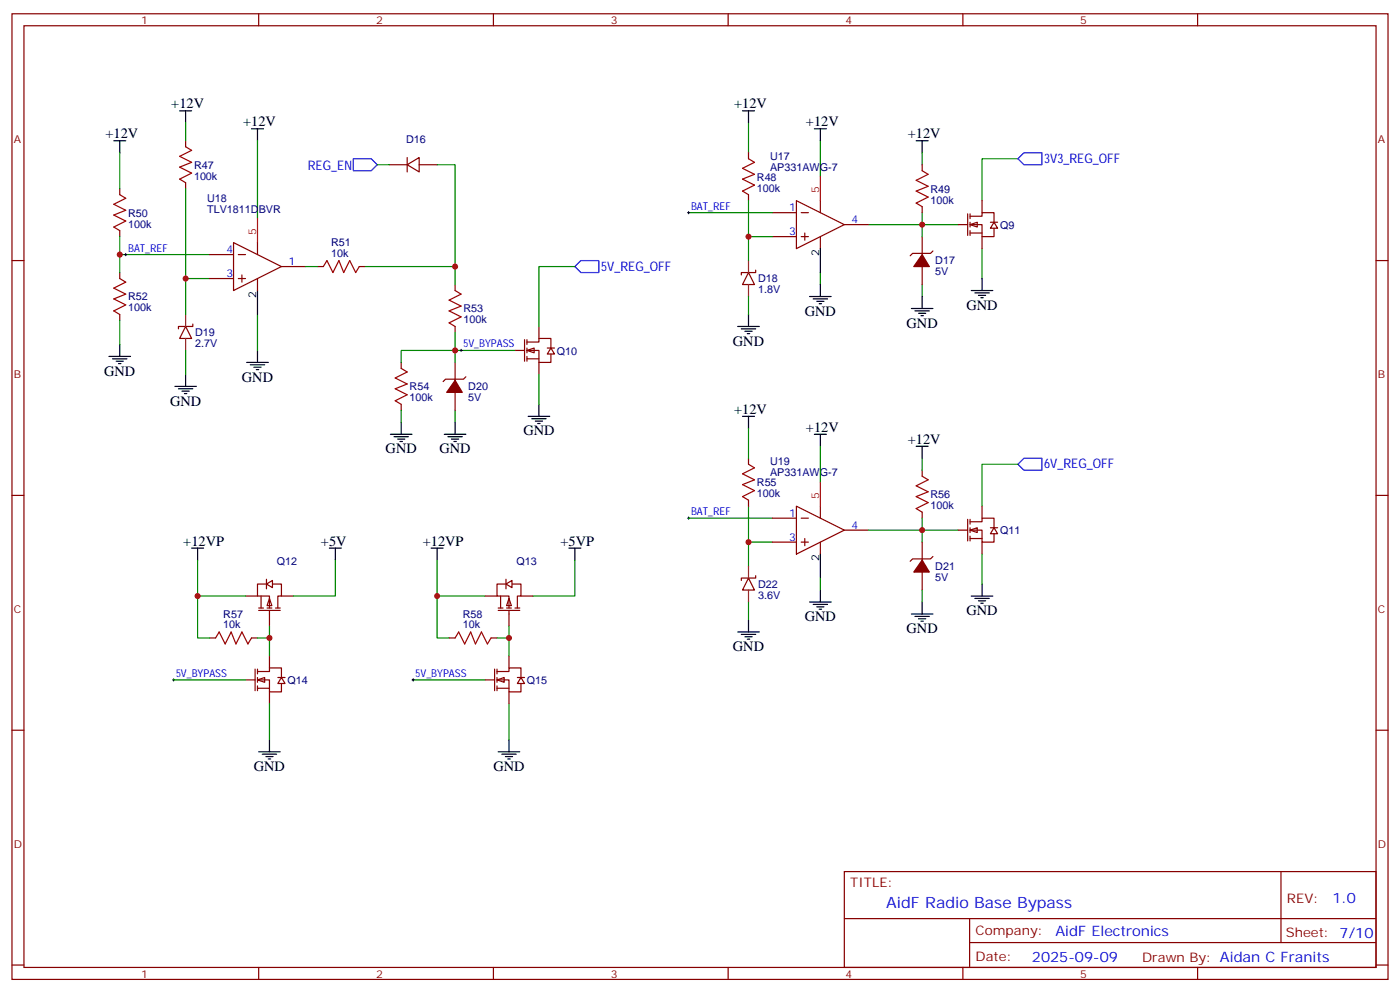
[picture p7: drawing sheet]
<svg xmlns="http://www.w3.org/2000/svg" width="412mm" height="292mm" viewBox="0 0 412 292" stroke-linecap="round" stroke-linejoin="round" font-family="sans-serif">
<g fill="none" stroke="#870000" stroke-width=".35">
<path d="M3.5 4.1h405.4v284.3h-405.4zM7.1 7.6h398.2v277.3h-398.2zM76.2 4.1v3.5M145.3 4.1v3.5M214.5 4.1v3.5M283.6 4.1v3.5M352.8 4.1v3.5M35.3 55.6v1.7M54.7 41.5v1.7M54.7 53.8v1.8M3.5 76.7h3.6M35.3 67.9v1.8"/>
<path d="M405.3 76.7h3.6M35.3 80.3v1.7M35.3 92.6v1.8M54.7 96.1l1.7 3.6h-3.5zM56.8 95.4v.7h-4.2v.7M134.1 106.7v5.3M134.1 115.5v5.3M137.2 110.9l-.7 .8h-5.3l-.7 .7M3.5 145.9h3.6M405.3 145.9h3.6M3.5 215h3.6M405.3 215h3.6"/>
<path d="M248.7 256.6h156.6v28.3h-156.6zM377.3 256.7v20.8M248.7 270.5h156.5M285.6 277.5h119.6M285.6 270.5v14.1M3.5 284.2h3.6M76.2 284.9v3.5M145.3 284.9v3.5M214.5 284.9v3.5M283.6 284.9v3.5M352.8 284.9v3.5M405.3 284.2h3.6"/>
</g>
<path d="M54.7 92.6v3.5M54.7 99.7v3.5" fill="none" stroke="#8c2424" stroke-width=".35"/>
<path d="M54.7 36.2v5.3M35.3 45v10.6M54.7 55.6v26.4M75.8 41.5v22.9M35.3 69.7v5.3M61.7 75h-26.4v5.3M35.3 94.4v7M61.7 82h-7v10.6M75.8 92.6v10.6M54.7 103.2v7M134.1 120.8v3.6" fill="none" stroke="#008700" stroke-width=".35"/>
<g fill="none" stroke="#000" stroke-width=".35">
<path d="M52.9 32.6h3.5M54.7 32.6v3.6M74.1 37.9h3.5M75.8 37.9v3.6M33.5 41.5h3.5M35.3 41.5v3.5M32.1 105h6.4M33.2 105.7h4.2M34.2 106.4h2.1M34.9 107.1h.7M35.3 101.4v3.6M51.5 113.8h6.4"/>
<path d="M52.6 114.5h4.2M53.6 115.2h2.1M54.3 115.9h.7M54.7 110.2v3.6M72.7 106.7h6.3M73.7 107.4h4.3M74.8 108.1h2.1M75.5 108.8h.7M75.8 103.2v3.5M130.9 127.9h6.3M131.9 128.6h4.3M133 129.3h2.1"/>
<path d="M133.7 130h.7M134.1 124.4v3.5"/>
</g>
<path d="M35.3 57.3l1.7 1.1-3.5 1.7 3.5 1.8-3.5 1.4 3.5 1.8-3.5 1.8 1.8 1M54.7 43.2l1.7 1.1-3.5 1.7 3.5 1.8-3.5 1.4 3.5 1.8-3.5 1.7 1.8 1.1M35.3 82l1.7 1.1-3.5 1.7 3.5 1.8-3.5 1.4 3.5 1.8-3.5 1.7 1.8 1.1" fill="none" stroke="#a10000" stroke-width=".35"/>
<path d="M134.1 112l2.1 3.5h-4.6z" fill="#870000" stroke="#870000" stroke-width=".35"/>
<path d="M155.2 103.2l2.1-.7v1.4z" fill="#fff" stroke="#870000" stroke-width=".35"/>
<g fill="none" stroke="#870000" stroke-width=".35">
<path d="M61.7 75h7.1M68.8 71.4l14.1 7.1-14.1 7zM70.2 75h2.1M75.8 71.4v3.6M82.9 78.5h7.1M61.7 82h7.1M70.2 82h2.1M71.3 81v2.1M75.8 82v3.5M134.1 83.8v1.7M134.1 96.1v1.8M158.7 96.1v3.6"/>
<path d="M118.2 106.7v1.8M118.2 119.1v1.7M151.7 103.2h2.8M154.5 100v6.4M155.2 100.7h3.5v-1h3.6v2.8M155.2 103.2h3.5v3.5h3.6v-2.5M155.2 105.7h3.5M155.2 100v1.4M155.2 102.5v1.4M155.2 105v1.4M158.7 106.7v3.5M161.2 102.5h2.1"/>
<path d="M162.3 102.5l1 1.7h-2.1z"/>
</g>
<path d="M75.8 85.5v7.1M158.7 119.1v3.5M115 127.9h6.4M116.1 128.6h4.2M117.1 129.3h2.1M117.8 130h.7M118.2 124.4v3.5M155.6 122.6h6.3M156.6 123.3h4.3M157.7 124h2.1M158.4 124.7h.7" fill="none" stroke="#000" stroke-width=".35"/>
<path d="M134.1 85.5l1.7 1.1-3.5 1.8 3.5 1.7-3.5 1.4 3.5 1.8-3.5 1.8 1.8 1M118.2 108.5l1.7 1-3.5 1.8 3.5 1.8-3.5 1.4 3.5 1.7-3.5 1.8 1.8 1.1" fill="none" stroke="#a10000" stroke-width=".35"/>
<path d="M169.3 78.5h-10.6v17.6M134.1 97.9v8.8M151.7 103.2h-33.5v3.5M158.7 110.2v8.9M118.2 120.8v3.6" fill="none" stroke="#008700" stroke-width=".35"/>
<path d="M75.8 64.4v7" fill="none" stroke="#f00" stroke-width=".35"/>
<path d="M169.3 78.5l1.8-1.8h5.3v3.6h-5.3z" fill="none" stroke="#00f" stroke-width=".35"/>
<path d="M75.8 200.2l2.2-.7v1.4z" fill="#fff" stroke="#870000" stroke-width=".35"/>
<g fill="none" stroke="#870000" stroke-width=".35">
<path d="M72.3 175.5h3.5M76.2 179.7h6.3M76.2 179h1.4M76.9 175.5v3.5M78.3 172h-2.5v3.5h3.6v3.5M78.7 179h1.4M79.4 176.2l.7 2.1h-1.4zM79.4 179.7v4.6M80.1 172h2.8v3.5h-1.1v3.5M81.1 179h1.4M82.9 175.5h3.5M75.1 197v6.4"/>
<path d="M75.8 197.7h3.6v-1h3.5v2.8M75.8 197v1.4M75.8 199.5v1.4M79.4 193.1v3.6M81.8 199.5h2.2M82.9 199.5l1.1 1.8h-2.2zM72.3 200.2h2.8M75.8 200.2h3.6v3.5h3.5v-2.4M75.8 202.7h3.6M75.8 202v1.4M79.4 203.7v3.6"/>
</g>
<path d="M56.4 161.4h3.6M58.2 161.4v3.5M79.4 217.8v3.6M76.2 221.4h6.3M77.3 222.1h4.2M78.3 222.8h2.1M79 223.5h.7" fill="none" stroke="#000" stroke-width=".35"/>
<path d="M79.4 207.3v10.5" fill="none" stroke="#008700" stroke-width=".35"/>
<path d="M78.5 172l1.8-1.1v2.1z" fill="#fff" stroke="#870000" stroke-width=".35"/>
<path d="M271.6 69.7v5.3M271.6 78.5v5.3M274.8 73.9l-.7 .7h-5.3l-.7 .7M78.5 170.6v2.8M61.7 187.9h1.8M74.1 187.9h1.7" fill="none" stroke="#870000" stroke-width=".35"/>
<g fill="none" stroke="#008700" stroke-width=".35">
<path d="M241.7 41.5v10.5M271.6 45v3.5M299.9 46.7h-10.6v12.4M271.6 62.6v3.5h-15.8M282.2 66.1h-10.6v3.6M289.3 73.2v8.8M241.7 80.3v3.5M271.6 83.8v3.5M58.2 164.9v10.6h14.1M58.2 175.5v12.4h3.5M98.8 164.9v10.6h-12.4M75.8 187.9h3.6"/>
<path d="M79.4 184.3v8.8M51.2 200.2h21.1"/>
</g>
<g fill="none" stroke="#000" stroke-width=".35">
<path d="M239.9 37.9h3.5M241.7 37.9v3.6M269.9 41.5h3.5M271.6 41.5v3.5M238.5 87.3h6.3M239.5 88h4.3M240.6 88.7h2.1M241.3 89.4h.7M241.7 83.8v3.5M268.5 90.8h6.3M269.5 91.5h4.3M270.6 92.3h2.1"/>
<path d="M271.3 93h.7M271.6 87.3v3.5M97 161.4h3.5M98.8 161.4v3.5"/>
</g>
<path d="M63.5 187.9l1.1-1.8 1.7 3.5 1.8-3.5 1.4 3.5 1.8-3.5 1.7 3.5 1.1-1.7" fill="none" stroke="#a10000" stroke-width=".35"/>
<path d="M135.5 103.2h.7M135.8 102.8v.7M51.2 199.8v.8M50.8 200.2h.7" fill="none" stroke="#000" stroke-width=".29"/>
<path d="M271.6 75l2.2 3.5h-4.6z" fill="#870000" stroke="#870000" stroke-width=".35"/>
<path d="M285.8 66.1l2.1-.7v1.5z" fill="#fff" stroke="#870000" stroke-width=".35"/>
<g fill="none" stroke="#870000" stroke-width=".35">
<path d="M220.5 45v1.7M220.5 57.3v1.8M234.6 59.1l14.1 7-14.1 7.1zM241.7 59.1v3.5M271.6 48.5v1.8M289.3 59.1v3.5M222.6 79.6v.7h-4.2v.7M227.5 62.6h7.1M227.5 69.7h7.1M236 62.6h2.1M236 69.7h2.1M237.1 68.6v2.1"/>
<path d="M241.7 69.7v3.5M248.7 66.1h7.1M271.6 60.9v1.7M282.2 66.1h2.8M285 63v6.3M285.8 63.7h3.5v-1.1h3.5v2.8M285.8 66.1h3.5v3.6h3.5v-2.5M285.8 68.6h3.5M285.8 63v1.4M285.8 65.4v1.5M285.8 67.9v1.4M289.3 69.7v3.5"/>
<path d="M291.7 65.4h2.2M292.8 65.4l1.1 1.8h-2.2zM220.5 80.3l1.7 3.5h-3.5zM220.5 134.9v1.8M271.6 138.5v1.7M220.5 147.3v1.7M227.5 152.6h7.1M227.5 159.6h7.1M234.6 149l14.1 7.1-14.1 7.1zM236 152.6h2.1M236 159.6h2.1M237.1 158.6v2.1"/>
<path d="M241.7 149v3.6M241.7 159.6v3.6M248.7 156.1h7.1M271.6 150.8v1.8"/>
</g>
<g fill="none" stroke="#000" stroke-width=".35">
<path d="M218.7 32.6h3.5M220.5 32.6v3.6M241.7 73.2v7.1M217.3 96.1h6.4M218.4 96.8h4.2M219.4 97.5h2.1M220.1 98.2h.7M220.5 92.6v3.5M286.1 85.5h6.4M287.2 86.3h4.2M288.2 87h2.1M288.9 87.7h.7"/>
<path d="M289.3 82v3.5M218.7 122.6h3.5M220.5 122.6v3.5M241.7 163.2v7M286.1 175.5h6.4M287.2 176.2h4.2M288.2 176.9h2.1M288.9 177.6h.7M289.3 172v3.5M217.3 186.1h6.4M218.4 186.8h4.2M219.4 187.5h2.1"/>
<path d="M220.1 188.2h.7M220.5 182.6v3.5"/>
</g>
<path d="M241.7 52v7.1M241.7 142v7" fill="none" stroke="#f00" stroke-width=".35"/>
<path d="M36.7 75h.7M37 74.6v.7M202.5 62.6h.7M202.8 62.3v.7M202.5 152.6h.7M202.8 152.2v.7" fill="none" stroke="#000" stroke-width=".29"/>
<path d="M299.9 46.7l1.7-1.7h5.3v3.5h-5.3zM299.9 136.7l1.7-1.8h5.3v3.6h-5.3z" fill="none" stroke="#00f" stroke-width=".35"/>
<path d="M220.5 46.7l1.7 1.1-3.5 1.8 3.5 1.7-3.5 1.4 3.5 1.8-3.5 1.8 1.8 1M271.6 50.3l1.8 1-3.5 1.8 3.5 1.8-3.5 1.4 3.5 1.7-3.5 1.8 1.7 1.1M220.5 136.7l1.7 1.1-3.5 1.7 3.5 1.8-3.5 1.4 3.5 1.8-3.5 1.7 1.8 1.1M271.6 140.2l1.8 1.1-3.5 1.8 3.5 1.7-3.5 1.4 3.5 1.8-3.5 1.8 1.7 1" fill="none" stroke="#a10000" stroke-width=".35"/>
<path d="M220.5 76.7v3.6M220.5 83.8v3.5" fill="none" stroke="#8c2424" stroke-width=".35"/>
<path d="M220.5 36.2v8.8M220.5 59.1v10.6M202.8 62.6h24.7M227.5 69.7h-7v7M220.5 87.3v5.3M220.5 126.1v8.8M202.8 152.6h24.7M220.5 149v10.6M227.5 159.6h-7v7.1M220.5 177.3v5.3" fill="none" stroke="#008700" stroke-width=".35"/>
<path d="M285.8 156.1l2.1-.7v1.4z" fill="#fff" stroke="#870000" stroke-width=".35"/>
<g fill="none" stroke="#870000" stroke-width=".35">
<path d="M114.7 48.5h5.2M119.9 48.5l3.6-2.1v4.2zM119.9 46.4v4.2M123.5 48.5h5.3M93.5 78.5h1.7M105.8 78.5h1.8M271.6 159.6v5.3M282.2 156.1h2.8M285 152.9v6.4M285.8 153.6h3.5v-1h3.5v2.8M285.8 156.1h3.5v3.5h3.5v-2.4M285.8 158.6h3.5"/>
<path d="M285.8 152.9v1.4M285.8 155.4v1.4M285.8 157.9v1.4M289.3 149v3.6M289.3 159.6v3.6M291.7 155.4h2.2M292.8 155.4l1.1 1.8h-2.2zM142.9 175.5h3.5M146.8 179.7h6.3M146.8 179h1.4M147.5 175.5v3.5M148.9 172h-2.5v3.5h3.5v3.5"/>
<path d="M149.2 179h1.4M149.9 176.2l.7 2.1h-1.4zM149.9 179.7v4.6M150.6 172h2.9v3.5h-1.1v3.5M151.7 179h1.4M153.5 175.5h3.5M220.5 170.2l1.7 3.5h-3.5zM222.6 169.5v.7h-4.2v.7M271.6 168.5v5.2M274.8 163.9l-.7 .7h-5.3l-.7 .7M132.3 187.9h1.8M144.6 187.9h1.8"/>
</g>
<g fill="none" stroke="#008700" stroke-width=".35">
<path d="M111.1 48.5h3.6M128.8 48.5h5.3v30M90 78.5h3.5M107.6 78.5h26.5v5.3M241.7 131.4v10.6M271.6 134.9v3.6M299.9 136.7h-10.6v12.3M271.6 152.6v3.5h-15.8M282.2 156.1h-10.6v3.5M128.8 175.5v12.4h3.5M128.8 164.9v10.6h14.1M169.3 164.9v10.6h-12.3"/>
<path d="M241.7 170.2v3.5M271.6 173.7v3.6M289.3 163.2v8.8M146.4 187.9h3.5M149.9 184.3v8.8M121.7 200.2h21.2"/>
</g>
<g fill="none" stroke="#000" stroke-width=".35">
<path d="M239.9 127.9h3.5M241.7 127.9v3.5M269.9 131.4h3.5M271.6 131.4v3.5M167.6 161.4h3.5M169.3 161.4v3.5M238.5 177.3h6.3M239.5 178h4.3M240.6 178.7h2.1M241.3 179.4h.7M241.7 173.7v3.6M271.6 177.3v3.5"/>
<path d="M268.5 180.8h6.3M269.5 181.5h4.3M270.6 182.2h2.1M271.3 182.9h.7"/>
</g>
<path d="M271.6 164.9l2.2 3.6h-4.6z" fill="#870000" stroke="#870000" stroke-width=".35"/>
<path d="M220.5 166.7v3.5M220.5 173.7v3.6" fill="none" stroke="#8c2424" stroke-width=".35"/>
<path d="M95.2 78.5l1.1-1.8 1.8 3.6 1.7-3.6 1.4 3.6 1.8-3.6 1.8 3.6 1-1.8M134.1 187.9l1-1.8 1.8 3.5 1.7-3.5 1.5 3.5 1.7-3.5 1.8 3.5 1-1.7" fill="none" stroke="#a10000" stroke-width=".35"/>
<path d="M104.1 46.7h5.3l1.7 1.8-1.7 1.8h-5.3z" fill="none" stroke="#00f" stroke-width=".35"/>
<path d="M121.7 199.8v.8M121.4 200.2h.7" fill="none" stroke="#000" stroke-width=".29"/>
<path d="M149 172l1.8-1.1v2.1z" fill="#fff" stroke="#870000" stroke-width=".35"/>
<path d="M149 170.6v2.8" fill="none" stroke="#870000" stroke-width=".35"/>
<path d="M127 161.4h3.5M128.8 161.4v3.5M149.9 217.8v3.6M146.8 221.4h6.3M147.8 222.1h4.2M148.9 222.8h2.1M149.6 223.5h.7" fill="none" stroke="#000" stroke-width=".35"/>
<path d="M149.9 207.3v10.5" fill="none" stroke="#008700" stroke-width=".35"/>
<path d="M146.4 200.2l2.1-.7v1.4z" fill="#fff" stroke="#870000" stroke-width=".35"/>
<path d="M145.7 197v6.4M146.4 197.7h3.5v-1h3.6v2.8M146.4 197v1.4M146.4 199.5v1.4M149.9 193.1v3.6M152.4 199.5h2.1M153.5 199.5l1 1.8h-2.1zM142.9 200.2h2.8M146.4 200.2h3.5v3.5h3.6v-2.4M146.4 202.7h3.5M146.4 202v1.4M149.9 203.7v3.6" fill="none" stroke="#870000" stroke-width=".35"/>
<g fill="#c00">
<circle cx="54.7" cy="82" r=".88"/>
<circle cx="35.3" cy="75" r=".88"/>
<circle cx="134.1" cy="103.2" r=".88"/>
<circle cx="58.2" cy="175.5" r=".88"/>
<circle cx="79.4" cy="187.9" r=".88"/>
<circle cx="271.6" cy="66.1" r=".88"/>
<circle cx="220.5" cy="69.7" r=".88"/>
<circle cx="220.5" cy="159.6" r=".88"/>
<circle cx="271.6" cy="156.1" r=".88"/>
<circle cx="134.1" cy="78.5" r=".88"/>
<circle cx="149.9" cy="187.9" r=".88"/>
<circle cx="128.8" cy="175.5" r=".88"/>
</g>
<text font-size="4.6" fill="#00f" x="261.1" y="267.2">AidF Radio Base Bypass</text>
<g font-size="4.2">
<text x="50.4" y="31.9">+12V</text>
<text x="216.3" y="31.9">+12V</text>
<text x="31" y="40.7">+12V</text>
<text x="71.6" y="37.2">+12V</text>
<text x="237.4" y="37.2">+12V</text>
<text x="267.4" y="40.7">+12V</text>
<text x="237.1" y="93">GND</text>
<text x="284.7" y="91.2">GND</text>
<text x="215.9" y="101.8">GND</text>
<text x="267.1" y="96.5">GND</text>
<text x="30.7" y="110.6">GND</text>
<text x="71.3" y="112.4">GND</text>
<text x="50.1" y="119.4">GND</text>
<text x="216.3" y="121.9">+12V</text>
<text x="154.2" y="128.2">GND</text>
<text x="237.4" y="127.2">+12V</text>
<text x="267.4" y="130.7">+12V</text>
<text x="113.6" y="133.5">GND</text>
<text x="129.5" y="133.5">GND</text>
<text x="54" y="160.7">+12VP</text>
<text x="94.5" y="160.7">+5V</text>
<text x="124.5" y="160.7">+12VP</text>
<text x="165.1" y="160.7">+5VP</text>
<text x="237.1" y="182.9">GND</text>
<text x="284.7" y="181.2">GND</text>
<text x="215.9" y="191.7">GND</text>
<text x="267.1" y="186.4">GND</text>
<text x="74.8" y="227">GND</text>
<text x="145.3" y="227">GND</text>
</g>
<g font-size="4.2" fill="#00f">
<text x="392.5" y="265.9">1.0</text>
<text x="310.9" y="275.5">AidF Electronics</text>
<text x="304" y="283.3">2025-09-09</text>
</g>
<g font-size="3.9" fill="#00f">
<text x="90.7" y="50">REG_EN</text>
<text x="307.6" y="48.1">3V3_REG_OFF</text>
<text x="177.1" y="79.8">5V_REG_OFF</text>
<text x="307.6" y="137.9">6V_REG_OFF</text>
</g>
<g font-size="3.9" fill="#800">
<text x="250.5" y="261.2">TITLE:</text>
<text x="379.1" y="265.9">REV:</text>
<text x="287.4" y="275.4">Company:</text>
<text x="378.7" y="276">Sheet: 7/10</text>
<text x="287.4" y="283.1">Date:</text>
<text x="336.4" y="283.2">Draw</text>
<text x="346.6" y="283.2">n By: Aidan C Franits</text>
</g>
<g font-size="3.2" fill="#800">
<text x="41.6" y="7.1">1</text>
<text x="110.8" y="7.1">2</text>
<text x="179.9" y="7.1">3</text>
<text x="249.1" y="7.1">4</text>
<text x="318.2" y="7.1">5</text>
<text x="4.1" y="42.2">A</text>
<text x="405.9" y="42.2">A</text>
<text x="4.1" y="111.3">B</text>
<text x="405.9" y="111.3">B</text>
<text x="4.1" y="180.4">C</text>
<text x="405.9" y="180.4">C</text>
<text x="4.1" y="249.6">D</text>
<text x="405.9" y="249.6">D</text>
<text x="41.6" y="287.9">1</text>
<text x="110.8" y="287.9">2</text>
<text x="179.9" y="287.9">3</text>
<text x="249.1" y="287.9">4</text>
<text x="318.2" y="287.9">5</text>
</g>
<g font-size="3.2" fill="#000080">
<text x="119.6" y="42.2">D16</text>
<text x="226.8" y="47">U17</text>
<text x="57.1" y="52.9">100k</text>
<text x="57.1" y="49.7">R47</text>
<text x="223" y="53.2">R48</text>
<text x="226.8" y="50.3">AP331AWG-7</text>
<text x="61" y="59.4">U18</text>
<text x="223" y="56.4">100k</text>
<text x="274.1" y="59.9">100k</text>
<text x="274.1" y="56.7">R49</text>
<text x="37.7" y="63.8">R50</text>
<text x="61" y="62.6">TLV1811DBVR</text>
<text x="37.7" y="67">100k</text>
<text x="294.6" y="67.4">Q9</text>
<text x="97.5" y="75.7">10k</text>
<text x="97.5" y="72.5">R51</text>
<text x="275.5" y="77.8">D17</text>
<text x="223.3" y="83.2">D18</text>
<text x="275.5" y="81.1">5V</text>
<text x="37.7" y="88.5">R52</text>
<text x="223.3" y="86.3">1.8V</text>
<text x="37.7" y="91.7">100k</text>
<text x="136.5" y="95.2">100k</text>
<text x="136.5" y="92">R53</text>
<text x="57.5" y="99">D19</text>
<text x="57.5" y="102.2">2.7V</text>
<text x="164" y="104.4">Q10</text>
<text x="120.6" y="118.1">100k</text>
<text x="120.6" y="114.9">R54</text>
<text x="137.9" y="118.1">5V</text>
<text x="137.9" y="114.9">D20</text>
<text x="226.8" y="136.9">U19</text>
<text x="223" y="143.2">R55</text>
<text x="226.8" y="140.2">AP331AWG-7</text>
<text x="223" y="146.4">100k</text>
<text x="274.1" y="149.9">100k</text>
<text x="274.1" y="146.7">R56</text>
<text x="294.6" y="157.3">Q11</text>
<text x="81.6" y="166.3">Q12</text>
<text x="152.1" y="166.3">Q13</text>
<text x="275.5" y="167.8">D21</text>
<text x="223.3" y="173.1">D22</text>
<text x="275.5" y="171.1">5V</text>
<text x="223.3" y="176.3">3.6V</text>
<text x="65.8" y="185">10k</text>
<text x="65.8" y="181.8">R57</text>
<text x="136.3" y="185">10k</text>
<text x="136.3" y="181.8">R58</text>
<text x="84.7" y="201.4">Q14</text>
<text x="155.2" y="201.4">Q15</text>
</g>
<g font-size="3.2" fill="#f00">
<text x="241.3" y="57" transform="rotate(-90 241.3 57)">5</text>
<text x="75.5" y="69.3" transform="rotate(-90 75.5 69.3)">5</text>
<text x="241.3" y="146.9" transform="rotate(-90 241.3 146.9)">5</text>
</g>
<g font-size="3.2" fill="#00f">
<text x="203.6" y="61.7">BAT_REF</text>
<text x="232.5" y="62.3">1</text>
<text x="250.8" y="65.8">4</text>
<text x="232.5" y="69.3">3</text>
<text x="37.7" y="74.1">BAT_REF</text>
<text x="66.7" y="74.6">4</text>
<text x="66.7" y="81.7">3</text>
<text x="85" y="78.1">1</text>
<text x="136.5" y="102.3">5V_BYPASS</text>
<text x="203.6" y="151.7">BAT_REF</text>
<text x="232.5" y="152.2">1</text>
<text x="250.8" y="155.8">4</text>
<text x="232.5" y="159.3">3</text>
<text x="51.9" y="199.3">5V_BYPASS</text>
<text x="122.4" y="199.3">5V_BYPASS</text>
</g>
<g font-size="3.2">
<text x="241.3" y="75.3" transform="rotate(-90 241.3 75.3)">2</text>
<text x="75.5" y="87.7" transform="rotate(-90 75.5 87.7)">2</text>
<text x="241.3" y="165.3" transform="rotate(-90 241.3 165.3)">2</text>
</g>
</svg>
